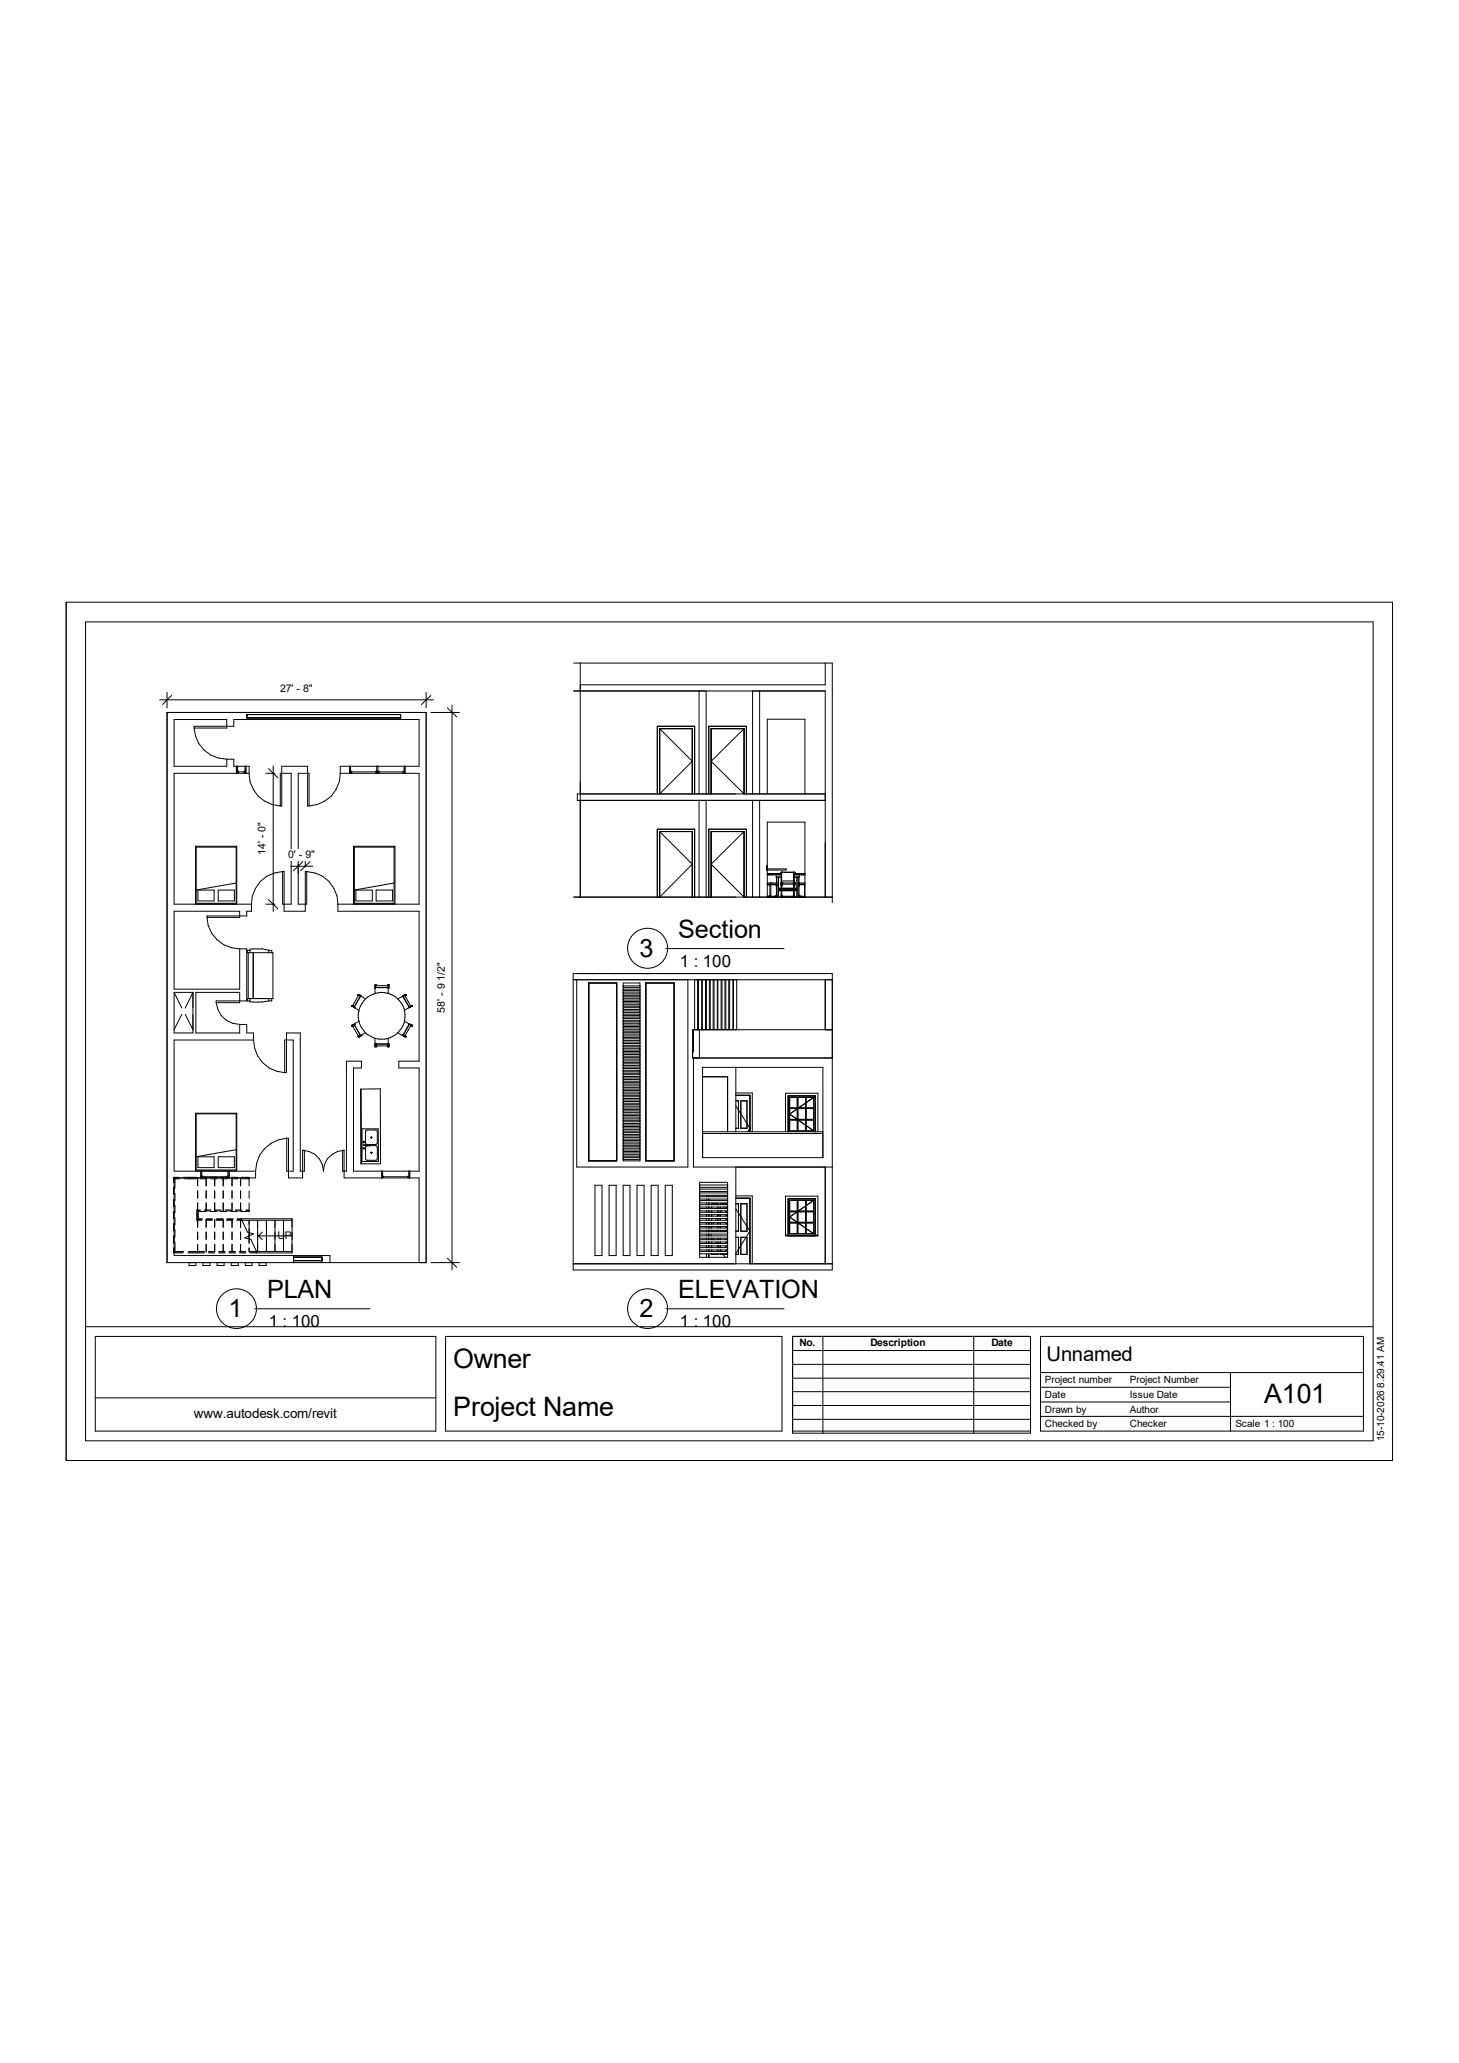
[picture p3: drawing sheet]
<svg xmlns="http://www.w3.org/2000/svg" width="210mm" height="297mm" viewBox="0 0 210 297" stroke-linecap="round" stroke-linejoin="round" font-family="sans-serif">
<g fill="none" stroke="#000" stroke-width=".14">
<path d="M82.6 95.5h37.2v34.5M82.6 99.5h36.2v29.7M83.5 95.5v33.7M100.6 99.5v14.8M101.6 99.5v14.8M108.3 99.5v14.8M109.3 99.5v14.8M118.8 95.5v3.1h-35.3M24 102.6h37.3v79.2h-37.3zM27.9 104.8v-.2h5.8v-1h26.6v6.7h-11.3v1M27.9 104.8h4.7v-1.2h-7.5v6.7h7.5v-1M27.9 104.8a4.7 4.7 0 0 0 4.7 4.5"/>
<path d="M32.6 109.3h1.1v1h2.2v1M34 110.3v1M34.1 111.3h.2v-.3h-.2v.3M34.2 110.3v.7M34.3 111.1h.8M35.3 110.3v.7M35.3 111.3h-.2v-.3h.2v.3M35.4 110.3v1M35.5 102.9h22.2v.4h-22.2zM35.9 111.3h-10.8v18.9h11.1M35.9 111.3a4.6 4.6 0 0 0 4.4 4.7M38.3 111.3h1.3"/>
<path d="M38.7 110.7l1.3 1.3M39.3 110.3v20.9M40.3 116v-4.7h1.6v18.9h-1.2v-4.7M40.3 116h.3v-5.7h3.7v5.7h.2M44.5 116v-4.7h-1.6v18.9h1.3v-4.7M49 111.3h11.3v18.9h-11.7M49 111.3a4.6 4.6 0 0 1-4.5 4.7M50.3 110.3v1M50.4 111.3h.2v-.3h-.2v.3M50.5 110.3v.7M50.6 111.1h3.5M54.2 110.3v.7"/>
<path d="M54.3 111.3h-.2v-.3h.2v.3M54.4 111.3h.2v-.3h-.2v.3M54.4 110.3v.7M54.6 111.1h3.4M58.2 110.3v.7M58.2 111.3h-.2v-.3h.2v.3M58.3 110.3v1M94.6 114.3v-9.7h5.4v9.7M95 119.7h4.7v9.5M95 104.9h4.7v9.4M95 104.9l4.7 4.7-4.7 4.7zM95 119.7l4.7 4.7-4.7 4.8z"/>
<path d="M100.6 115.2v14M101.6 115.2v14M102 114.3v-9.7h5.4v9.7M102.4 109.6l4.7-4.7v9.4zM107.1 104.9h-4.7v9.4M107.1 119.7h-4.7v9.5M108.3 115.2v14M109.3 115.2v14M110.4 114.3v-10.8h5.5v10.8M118.8 114.3h-35.7v.9h35.7M28.2 130.2v-8.4h5.9v8.4M28.2 122h5.8v8h-5.8z"/>
<path d="M28.5 128.1h2.3v1.6h-2.3zM29.8 132.1h4.7v-.9h-9.4v11.2h9.4v-5.8M29.8 132.1a4.7 4.7 0 0 0 4.7 4.5M31.4 128.1h2.3v1.6h-2.3zM34 127.1l-5.8 1M34.5 136.6h1v7.5h-4.4v.3M35.7 137.2v6.6M36 136.8h-.4v.4h3.7v6.6h-3.7v.3h.4M36 137.2v-.5a6.4 6.4 0 0 1 2.7 .1h.4v.4M36.2 130.2v1h-.7v.7h-5.7v.2M36.4 137.2v6.6M38.3 130.2h1.3"/>
<path d="M38.7 129.5l1.3 1.4M38.7 136.8v.4M40.7 125.5h.2v5.7h3v-5.7h.3M40.7 125.5a4.6 4.6 0 0 0-4.5 4.7M44.2 125.5a4.6 4.6 0 0 1 4.4 4.7M48.6 130.2v1h11.7v21.6h-2.9v1h2.9v14.8h-9.4v-14.8h1.1v-1h-2.1v15.8h-.6v-3h.2M50.9 130.2v-8.4h6v8.4M51 122h5.7v8h-5.7zM51.2 128.1h2.4v1.6h-2.4zM54.1 128.1h2.4v1.6h-2.4zM56.7 127.1l-5.7 1M82.6 129.2h37.2"/>
<path d="M94.6 129.2v-9.8h5.4v9.8M102 129.2v-9.8h5.4v9.8M102.4 124.4l4.7-4.7v9.5zM110.4 125.3h.1M110.4 124.6h.1M110.4 125.3h2.8v-.2h-2.8v-6.7h5.5v10.8M110.4 124.6v.7M110.4 125.3v3.9M110.4 125.9h2M110.4 125.8h2M110.4 127.1h1.4v.2h-1.4M110.4 127.4h1.2l.2 .2v1.3l-.1 .1h-1.3"/>
<path d="M110.7 129h.1M110.7 129.2h.1M110.7 127.4l.1 .1v1.5M110.9 127.4v1.6M111 127.1h.1M111.6 129.2h.1M111.6 129h.1M111.6 129.1h.1M111.6 129v.1M111.6 129.1v.1M111.7 127.3l.1 .2v1.4l-.2 .3M111.7 125.9v.4h.7"/>
<path d="M111.8 126.3v.8M111.8 127.3v.3M111.8 128.9v.3M112.1 126.3v1.6h.3M112.4 125.7h.1M112.4 127.3h.1M112.4 129.1h.1M112.4 128.9h.1M112.4 127.1h.1M112.4 125.6h.1M112.4 128h-.3v.1h.3M112.4 128.2h-.3v1"/>
<path d="M112.4 127.1h1.9M112.4 127.3h1.9M112.4 129h1.9M112.4 125.6h1.9M112.4 125.6v3.5M112.5 129h.1M112.5 127.1h.1M112.5 125.6h.1M112.5 125.6h1.8M112.5 129.1h.1M112.5 127.6h.1M112.5 128.1h1.7"/>
<path d="M112.5 127.9h1.7M112.5 128h1.7M112.5 128.2h1.7M112.5 126.8h1.7M112.5 125.6v3.5M114.2 129.1h.1M114.2 128.9h.1M114.2 127.3h.1M114.2 127.1h.1M114.2 125.6h.1M114.2 125.6l.1 3.5M114.3 129h.1"/>
<path d="M114.3 129.1h.1M114.3 127.1h.1M114.3 125.6h.1M114.3 129l-.1 .1M114.3 125.7h.1M114.3 127.3h.1M114.3 127.6h.1M114.3 128h.4v.1h-.4M114.3 128.2h.4v1M114.3 125.9h1.6M114.3 125.8h1.6M114.3 125.6v3.5"/>
<path d="M114.7 126.3v1.6h-.4M114.9 127.1h.1M114.9 127.3h.1M114.9 127.1h1M114.9 127.3h1M114.9 127.1v.2M115 126.3v.8M115 127.3v.2M115 127.5v.1M115 128.9h.1M115 128.9v.3M115.1 125.9v.4h-.8"/>
<path d="M115.1 127.3l-.2 .3v1.3l.2 .3M115.1 129.1h.1M115.1 129h.1M115.1 129.2h.1M115.1 129h.8M115.1 129v.2M115.9 127.4h-.8l-.1 .2v1.3l.1 .1M115.9 127.4v1.6M25.1 142.9v5.8h2.7v-5.8M25.1 142.9h2.7M25.1 142.9l1.1 2.2M26.2 146l-1.1 2.3"/>
<path d="M26.7 146l1.1 2.3M27.8 142.9l-1.1 2.2M31.1 144.4h3.4v-1.5h-6.3v5.8h6.3v-1.2M31.1 144.4a3.4 3.4 0 0 0 3.4 3.1M34.5 147.5h1v1.2h1v1M36 143.8v.4a7.4 7.4 0 0 0 2.7-.1M36.5 149.7h-11.4v18.9h11.7M36.5 149.7a4.7 4.7 0 0 0 4.5 4.7M38.7 143.8v.3M39.1 143.8v.3h-.4M41 154.4v-4.7h1.2v18.9h-.9v-4.7M41 154.4h.2v-5.7h2v19.9h.6v-3h-.2"/>
<path d="M50.6 144.8h.1M50.6 144.9h.1M50.6 147.7h.1M50.6 147.6l.2 .1zM50.7 144.9h.1M50.7 144.8h.1M50.7 147.7h.1M50.7 147.6h.1M50.7 144.9l.2 .1M50.7 144.8l-.1 .1M50.7 147.6l.9 1.6M50.8 144.9h.1"/>
<path d="M50.8 144.8h.1M50.8 147.7h.1M50.8 144.8v.1M50.9 147.5h.1M50.9 147.5l-.2 .1M50.9 145h.1M51 145h.1M51 147.5h.1M51 145h-.1M51 147.5l.9 1.6M51.5 143.3h.1M51.5 149.2h.1"/>
<path d="M51.5 149.2l.1 .1M51.6 143.3h.1M51.6 143.2h.1M51.6 149.3h.1M51.6 149.2h.1M51.6 143.2l-.1 .1M51.6 143.2v.1M51.6 149.2h-.1M51.6 143.3l-.9 1.6M51.6 149.2v.1M51.7 143.3h.1M51.7 149.2h.1"/>
<path d="M51.7 147l-.6 .4-.1 .1 .9 1.6 .7-.4M51.7 143.3l.2 .1M51.9 143.4h.1M51.9 149.1h.1M51.9 143.4l-.9 1.6M51.9 149.1l-.2 .1M51.9 143.5h.1M51.9 156.8h2.8l.1 10.8h-2.9zM52 149.1h.1M52 156.8v10.8M52.6 143.8l-.6-.4-.1 .1-.9 1.4 .1 .2 .6 .4M54 141.8h.1"/>
<path d="M54 141.9h.1M54 142.1h.1M54 150.6h.1M54 150.7h.1M54 150.4h.1M54 150.5h.1M54 141.8v.1h1.9M54 141.9v.3h1.9M54 149.5v.7l.1 .1M54 150.4v.2h1.9M54 150.6v.1M54 142.2h.1"/>
<path d="M54 150.2h.1M54 150.3h.1M54 150.3h1.9M54 150.3v.1M54.1 141.9h.1M54.1 141.8h.1M54.1 150.3h.1M54.1 150.7h.1M54.1 150.6h.1M54.1 141.8v.1M54.1 150.6v.1M55.8 142.2h.1"/>
<path d="M55.8 141.8h.1M55.8 141.9h.1M55.8 150.3h.1M55.8 150.6h.1M55.8 150.7h.1M55.8 142.2h.1v.8M55.8 142.2h-1.7l-.1 .1v.7M55.8 141.8v.1M55.8 150.6v.1M55.9 142.3h.1M55.9 141.9h.1M55.9 141.8h.1"/>
<path d="M55.9 142.2h.1M55.9 142.1h.1M55.9 150.2h.1M55.9 150.7h.1M55.9 150.6h.1M55.9 150.5h.1M55.9 150.4h.1M55.9 150.3h.1M55.9 141.8v.4M55.9 149.5v.7M55.9 150.3l-.1 .4M55.9 150.2l-1.8 .1"/>
<path d="M57.3 148.7l.6 .4M57.9 143.5h.1M57.9 149.1h.1M57.9 143.5l-.6 .3M58 143.5h.1M58 149.1h.1M58 143.5l.9 1.5M58 143.4h.1M58 149h.1M58 143.4l.9 1.6M58 149v.1M58 149.1l.3 .1"/>
<path d="M58.2 143.3h.1M58.2 149.2h.1M58.2 147l.7 .5M58.3 143.3h.1M58.3 149.2h.1M58.3 149.3h.1M58.3 143.3l-.3 .1M58.3 149.2v.1M58.3 143.3l.8 1.6M58.3 143.2h.1M58.3 143.2v.1M58.8 145.1h.1"/>
<path d="M58.8 147.4h.1M58.9 145h.1M58.9 147.5h.1M58.9 145l-.7 .5M58.9 147.5l-.9 1.5M58.9 147.5l.2 .1M58.9 147.5l-.9 1.6M59 145h.1M59 147.5h.1M59.1 144.8h.1M59.1 144.9h.1M59.1 147.6h.1"/>
<path d="M59.1 147.7h.1M59.1 144.8v.1M59.1 147.6v.1M59.1 144.9l-.1 .1M59.1 147.6l.2 .1M59.1 147.7l-.8 1.5M59.2 144.8h.1M59.2 144.9h.1M59.2 147.6h.1M59.2 147.7h.1M59.2 147.6l-.1 .1M59.2 144.9h-.1"/>
<path d="M59.3 144.8h.1M59.3 147.7h.1M59.3 144.8l-.1 .1M59.3 147.7h-.1M82.5 140.2h37.3v42.6h-37.3zM82.5 141.1h37.3M83 141.1v26.9h16v-26.9M84.8 141.5h4v25.6h-4zM89.7 142.4h2.4M89.7 144.9h2.4M89.7 142.2h2.4M89.7 145.1h2.4"/>
<path d="M89.7 143.3h2.4M89.7 147.6h2.4M89.7 150.7h2.4M89.7 157.7h2.4M89.7 159.5h2.4M89.7 141.5h2.4v25.6h-2.4zM89.7 148.3h2.4M89.7 141.9h2.4M89.7 142.6h2.4M89.7 142.8h2.4M89.7 143.1h2.4M89.7 143.5h2.4"/>
<path d="M89.7 143.7h2.4M89.7 144h2.4M89.7 144.2h2.4M89.7 144.4h2.4M89.7 144.7h2.4M89.7 145.3h2.4M89.7 145.5h2.4M89.7 145.8h2.4M89.7 146h2.4M89.7 146.2h2.4M89.7 146.4h2.4M89.7 146.6h2.4"/>
<path d="M89.7 146.9h2.4M89.7 147.1h2.4M89.7 147.3h2.4M89.7 147.8h2.4M89.7 148h2.4M89.7 148.5h2.4M89.7 148.7h2.4M89.7 148.9h2.4M89.7 149.1h2.4M89.7 149.4h2.4M89.7 149.6h2.4M89.7 149.8h2.4"/>
<path d="M89.7 150h2.4M89.7 150.2h2.4M89.7 150.5h2.4M89.7 150.9h2.4M89.7 151.2h2.4M89.7 151.4h2.4M89.7 151.6h2.4M89.7 151.8h2.4M89.7 152.1h2.4M89.7 152.3h2.4M89.7 152.5h2.4M89.7 152.7h2.4"/>
<path d="M89.7 153h2.4M89.7 153.2h2.4M89.7 153.4h2.4M89.7 153.6h2.4M89.7 153.8h2.4M89.7 154.1h2.4M89.7 154.3h2.4M89.7 154.5h2.4M89.7 154.7h2.4M89.7 155h2.4M89.7 155.2h2.4M89.7 155.4h2.4"/>
<path d="M89.7 155.7h2.4M89.7 155.9h2.4M89.7 156.1h2.4M89.7 156.3h2.4M89.7 156.6h2.4M89.7 156.8h2.4M89.7 157h2.4M89.7 157.2h2.4M89.7 157.5h2.4M89.7 157.9h2.4M89.7 158.2h2.4M89.7 158.4h2.4"/>
<path d="M89.7 158.6h2.4M89.7 158.8h2.4M89.7 159h2.4M89.7 159.3h2.4M89.7 159.7h2.4M89.7 159.9h2.4M93 141.5h4v25.6h-4zM99.8 152.3v15.7h20M99.8 148.3v3.1h-.1M100 141.1v7.2M100.4 141.1v7.2M100.5 141.1v7.2"/>
<path d="M100.7 148.3v4M101 141.1v7.2M101.1 141.1v7.2M101.1 155h3.6v7.9M101.1 153.7h17.3v13h-17.3zM101.6 141.1v7.2M101.7 141.1v7.2M102.1 141.1v7.2M102.2 141.1v7.2M102.7 141.1v7.2M102.8 141.1v7.2M103.3 141.1v7.2"/>
<path d="M103.8 141.1v7.2M103.9 141.1v7.2M104.4 141.1v7.2M104.5 141.1v7.2M104.9 141.1v7.2M105 141.1v7.2M105.5 141.1v7.2M105.6 141.1v7.2M105.9 157.7h2v5.2M105.9 158.5h.4v3.9h-.4M105.9 157.4h2.4v5.5M105.9 159.2l2 3.2-.3 .5"/>
<path d="M105.9 153.7v9.2M106 141.1v7.2M106.6 158.5h.9v3.9h-.9zM113.7 158h1.1v1.5h-1.1zM113.7 159.6h1.1v1.6h-1.1zM114.9 158h1.1v1.5h-1.1zM114.9 159.6h1.1v1.6h-1.1zM116 158h1.1v1.5h-1.1zM116 159.6h1.1v1.6h-1.1zM117.1 158l-3.4 2.4 3.4 2.4M118.8 141.1v7.2M119.8 148.3h-20.1v4h20.1"/>
<path d="M25 170.9v1.1M25 172.7v1M25 174.4v1.1M25 176.1v1.1M25 177.9v1.1M25 179.7v.7h1.3M25.2 171.8v1M25.2 173.5v1.1M25.2 175.3v1.1M25.2 177v1.1M25.2 178.8v1.4h1.3M25.7 169.5h-.7v.7"/>
<path d="M25.8 169.7h-.6v1.4M26.4 169.5h1.9M26.5 169.7h1.8M28.2 160.3h5.9v8.3h-5.9zM28.2 160.4h5.8v8h-5.8zM28.4 169.6v1.1M28.4 171.4v1.1M28.4 173.2v3.5M28.4 177.4v1M28.4 179.2v1.1M28.4 174.3h.5M28.4 175.6h.7"/>
<path d="M28.5 166.5h2.3v1.6h-2.3zM28.8 174.2h-.5v1.5h.7M28.9 169.5h.9M28.9 169.7h.9M28.9 168.6v1M29 168.6v.7M29.2 169.4h3.5M29.2 169.5v-.2h-.2v.3M29.4 174.2h.9M29.5 174.3h.9M29.6 175.7h.9M29.7 169.6v1.1"/>
<path d="M29.7 171.4v1.1M29.7 173.2v1.1M29.7 177.4v1M29.7 179.2v1.1M29.7 174.4h-1.2v1.1h.6M29.7 175.5h.9M30.3 174.4h.9M30.4 169.5h.8M30.4 169.7h.8M30.6 175.6h-.9v1.1M30.9 179.2v1.1h-.9M30.9 169.6v1.1"/>
<path d="M30.9 171.4v1.1M30.9 173.2v1.1M30.9 175.6v1.1M30.9 177.4v1M30.9 174.2h.9M30.9 174.3h.9M31.1 175.7h.9M31.2 175.6h.8M31.2 175.5h.9M31.4 166.5h2.3v1.6h-2.3zM31.7 174.4h.9M31.8 169.5h1.1"/>
<path d="M31.8 169.7h.9M32.1 169.6v1.1M32.1 171.4v1.1M32.1 173.2v1.1M32.1 175.6v1.1M32.1 177.4v1M32.1 179.2v1.1M32.4 174.2h.9M32.5 174.3h.9M32.6 175.7h.9M32.6 175.6h.9M32.7 169.5v-.2h.2v.3"/>
<path d="M32.7 175.5h.9M32.8 168.6v.7M33 168.6v1M33.2 174.4h.9M33.3 169.5h.9M33.3 169.7h.9M33.4 169.6v1.1M33.4 171.4v1.1M33.4 173.2v1.1M33.4 175.6v1.1M33.4 177.4v1M33.4 179.2v1.1"/>
<path d="M33.9 174.2h.9M34 174.3h.8M34 165.5l-5.8 1M34.1 175.7h7.9M34.1 175.6h.7M34.2 175.5h7.8v4.9h-6M34.6 169.6v1.1M34.6 171.4v1.1M34.6 173.2v1.1M34.6 175.6v1.1M34.6 177.4v1M34.6 179.2v1.1"/>
<path d="M34.8 175.6l.8 1.8 .9 .2-1.3 .6 .9 .2 .9 1.9M34.8 175.6v.1M34.8 175.5v.1M34.8 169.5h1.1v1.2M34.8 169.7h1.1M35.3 174.2h.6M35.4 174.3h.5M35.9 171.4v1.1M35.9 173.2v1.2h-1.2M35.9 175.7v3.3M35.9 179.7v.6M36.8 168.6v1h-11.7v11.2h22.4v1"/>
<path d="M37.1 175.7v4.5M37.2 177.9h4.8M37.2 177.9l.6 .6M37.8 177.4l-.6 .5M38.4 175.7v4.5M39.6 175.7v4.5M40.8 175.7v4.5M41.3 163.9h.2v5.7h2.1v-4M41.3 163.9a4.8 4.8 0 0 0-4.5 4.7M43.6 165.6a3 3 0 0 1 3 3 2.94 2.94 0 0 1 2.9-3M49.5 165.6v4h10.8v12.2M52.1 162.5h2.3l.1 4.7h-2.4z"/>
<path d="M52.2 164.4l.2-.1 .1 .1-.1 .1zM52.2 165.3l.2-.1 .1 .1-.1 .1zM52.4 164.8h.8l.1 .1h-.9zM52.7 162.7h1.5l.1 .2v1.6l-.1 .2-1.4 .1-.1-.1zM52.7 165l1.4-.1 .1 .1 .1 .2v1.6l-.1 .2h-1.5l-.1-.2zM53.3 163.8l.2-.1 .1 .1-.1 .1zM53.3 165.9h.2h.1l-.1 .2zM54.9 168.6v1M55 169.5h.2v-.2h-.2v.3M55.1 168.6v.7M55.2 169.4h3.5M58.8 168.6v.7"/>
<path d="M58.9 169.5h-.2v-.2h.2v.3M59 168.6v1M85.6 170.6h1.1v10.2h-1.1zM87.7 170.6h1v10.2h-1zM89.7 170.6h1v10.2h-1zM89.7 166.7h2.4M89.7 160.1h2.4M89.7 160.4h2.4M89.7 160.6h2.4M89.7 160.8h2.4M89.7 161.1h2.4M89.7 161.3h2.4"/>
<path d="M89.7 161.5h2.4M89.7 161.8h2.4M89.7 162h2.4M89.7 162.2h2.4M89.7 162.4h2.4M89.7 162.6h2.4M89.7 162.9h2.4M89.7 163.1h2.4M89.7 163.3h2.4M89.7 163.5h2.4M89.7 163.7h2.4M89.7 164h2.4"/>
<path d="M89.7 164.2h2.4M89.7 164.4h2.4M89.7 164.7h2.4M89.7 164.9h2.4M89.7 165.1h2.4M89.7 165.3h2.4M89.7 165.6h2.4M89.7 165.8h2.4M89.7 166h2.4M89.7 166.2h2.4M89.7 166.5h2.4M89.7 166.9h2.4"/>
<path d="M91.7 170.6h1v10.2h-1zM93.7 170.6h1v10.2h-1zM95.8 170.6h1v10.2h-1zM100.7 174.3h4M100.7 177.9h4M100.7 175.7h4M100.7 170.2h4v10.8h-4zM100.7 170.6h4M100.7 170.9h4M100.7 171.2h4M100.7 171.5h4M100.7 171.7h4"/>
<path d="M100.7 172.1h4M100.7 172.3h4M100.7 172.6h4M100.7 172.8h4M100.7 173.2h4M100.7 173.4h4M100.7 173.8h4M100.7 174h4M100.7 174.5h4M100.7 174.9h4M100.7 175.1h4M100.7 175.4h4"/>
<path d="M100.7 176h4M100.7 176.2h4M100.7 176.6h4M100.7 176.8h4M100.7 177.1h4M100.7 177.3h4M100.7 177.7h4M100.7 178.3h4M100.7 178.5h4M100.7 178.8h4M100.7 179h4M100.7 179.4h4"/>
<path d="M100.7 179.6h4M100.7 180h4M101.1 162.9h17.3M101.1 163.2h17.3M101.7 172.6v.2M101.7 173.2v.2M101.7 173.8v.2M101.7 174.3v.2M101.7 174.9v.2M101.7 175.4v.3M101.7 176v.2M101.7 176.6v.2"/>
<path d="M101.7 177.1v.2M101.7 177.7v.2M101.7 178.3v.2M101.7 178.8v.2M101.7 179.4v.2M101.7 180v.2M102 172.6v.2M102 173.2v.2M102 173.8v.2M102 174.3v.2M102 174.9v.2M102 175.4v.3"/>
<path d="M102 176v.2M102 176.6v.2M102 177.1v.2M102 177.7v.2M102 178.3v.2M102 178.8v.2M102 179.4v.2M102 180v.2M102.1 177.1v.2M102.3 176.8l.1-.2v.2M102.3 177.7l.1 .2M102.4 173.4v-.1h.9v.1"/>
<path d="M102.4 173.8v.2M102.4 174.3v.2M102.4 174.9v.2M102.4 175.4v.3M102.4 176v.2M102.4 177.1v.1h.9v-.1M102.4 178.3v.2M102.4 178.8v.2M102.4 179.4v.2M102.4 180v.2M102.7 178.3l.1 .2M102.8 176l-.1 .2"/>
<path d="M103 178.8l.2 .2M103.1 175.4l-.1 .3M103.3 174.9v.2l.2-.2M103.3 173.8v.2M103.3 174.3v.2M103.3 175.4v.3M103.3 176v.2M103.3 176.6v.2M103.3 178.3v.2M103.3 178.8v.2M103.3 179.4v.2M103.3 180v.2"/>
<path d="M103.4 179.4l.1 .2M103.7 173.4v-.1h.8v.1M103.7 177.1v.1h.8v-.1M103.7 173.8v.2M103.7 174.3v.2M103.7 174.9v.2M103.7 175.4v.3M103.7 176v.2M103.7 176.6v.2M103.7 178.3v.2M103.7 178.8v.2M103.7 179.4v.2"/>
<path d="M103.7 180v.2M103.7 180l.1 .2M103.8 174.3l-.1 .2M104.2 173.8l-.1 .2M104.5 173.8v.2M104.5 174.3v.2M104.5 174.9v.2M104.5 175.4v.3M104.5 176v.2M104.5 176.6v.2M104.5 178.3v.2M104.5 178.8v.2"/>
<path d="M104.5 179.4v.2M104.5 180v.2M104.6 173.2l-.2 .2M104.7 172.2h-3v.1M105.9 172.5h2v9.4M105.9 174l2 3.2-2 3.3M105.9 173.3h.4v3.9h-.4M105.9 178.1h.4v2.5h-.4M105.9 172.2h2.4v9.7M105.9 168v13.9M106.6 173.3h.9v3.9h-.9zM106.6 178.1h.9v2.5h-.9z"/>
<path d="M113.1 172.2h4.6v5.7h-4.6zM113.1 177.8h4.6M113.1 162.9v-5.5h4.6v5.5M113.5 162.9v-5.1h3.8v5.1M113.5 177.8v-5.2h3.8v5.2M113.7 172.8h1.1v1.6h-1.1zM113.7 161.2h1.1v1.6h-1.1zM113.7 174.5h1.1v1.5h-1.1zM113.7 176.1h1.1v1.5h-1.1zM114.9 172.8h1.1v1.6h-1.1zM114.9 161.2h1.1v1.6h-1.1zM114.9 174.5h1.1v1.5h-1.1z"/>
<path d="M114.9 176.1h1.1v1.5h-1.1zM116 172.8h1.1v1.6h-1.1zM116 161.2h1.1v1.6h-1.1zM116 174.5h1.1v1.5h-1.1zM116 176.1h1.1v1.5h-1.1zM117.1 172.8l-3.4 2.4 3.4 2.4M118.8 168v13.9M25.1 180.3h1.3M27.1 180.4h2.3M27.1 180.3h2.3M27.2 180.2h2.2M27.2 181.8v.4h1v-.4"/>
<path d="M29.2 181.8v.4h1v-.4M30 180.4h.9M30 180.2h.9M31.2 181.8v.4h1.1v-.4M31.5 180.3h.9M31.5 180.4h.9M31.5 180.2h.9M33 180.3h.9M33 180.4h.9M33 180.2h.9M33.3 181.8v.4h1v-.4M34.5 180.3h.8"/>
<path d="M34.5 180.2h.8M34.5 180.4h.9M35.3 181.8v.4h1v-.4M35.9 180.3h1.1M35.9 180.2h6.1M36.9 180.2l.1 .1M37 180.3v.1M37.3 181.8v.4h1v-.4M42.2 180.8v1M42.2 181h4.1M42.2 181.5h4.1M46.3 180.8v1"/>
<path d="M82.5 181.9h37.3M100.7 180.2h4M100.7 180.5h4M101.7 180.5v.5M102 180.5v.5M102.4 180.5v.1h.9v-.1M103.7 180.5v.1h.8v-.1M104.1 180.5l.3 .5"/>
<circle cx="54.9" cy="146.3" r="3.4"/>
</g>
<path d="M36.8 118.4h1.8v4.7h-1.8z" fill="#fff"/>
<path d="M41.9 124.7h3.1M42.9 124.4v1.4M43.6 124l-1.4 1.3M43.9 123.7v1.1M44.6 124l-1.3 1.3" fill="none" stroke="#000" stroke-width=".14"/>
<path d="M41.5 122.2h3.8v1.7h-3.8z" fill="#fff"/>
<path d="M24 99.7v2.2M61.3 99.7v2.2M23 100.8h39.4M24.7 100.1l-1.3 1.3M62 100.1l-1.3 1.3" fill="none" stroke="#000" stroke-width=".14"/>
<path d="M40.3 98.3h4.7v1.7h-4.7z" fill="#fff"/>
<path d="M62 102.6h4.1M64.4 101.9l1.3 1.3M65.1 101.5v81.3M62 181.8h4.1M64.4 181.1l1.3 1.4" fill="none" stroke="#000" stroke-width=".14"/>
<path d="M62.6 138.6h1.8v7.2h-1.8z" fill="#fff"/>
<g fill="none" stroke="#000" stroke-width=".14">
<path d="M9.5 86.7h190.9v123.6h-190.9zM12.3 89.5h185.4v117.9h-185.4zM12.3 191h185.4M13.7 192.4h49v13.6h-49zM64.1 192.4h48.5v13.6h-48.5zM114.1 192.4h34.2v13.6h-34.2zM149.8 197.6h46.5M149.8 192.4h46.5v13.6h-46.5zM149.8 199.7h27.3M177.1 197.6v8.4M13.7 201.3h49M149.8 203.9h46.5"/>
<path d="M149.8 201.8h27.3"/>
</g>
<g fill="#fff">
<path d="M177.8 204.2h3.6v1.6h-3.6z"/>
<path d="M150.4 197.8h9.7v1.6h-9.7z"/>
<path d="M150.4 199.9h3v1.6h-3z"/>
<path d="M150.4 202.1h5.9v1.6h-5.9z"/>
<path d="M150.4 204.2h7.5v1.6h-7.5z"/>
<path d="M27.9 202.5h20.6v2.1h-20.6z"/>
<path d="M181.9 204.2h4.4v1.6h-4.4z"/>
<path d="M197.9 192.4h1.7v15.2h-1.7z"/>
<path d="M181.9 198.6h9v4.3h-9z"/>
<path d="M150.6 193.3h12.5v3.3h-12.5z"/>
<path d="M162.6 197.8h10v1.6h-10z"/>
<path d="M65.2 193.5h11.3v4.3h-11.3z"/>
<path d="M65.2 200.4h23.2v4.3h-23.2z"/>
<path d="M162.6 199.9h6.9v1.6h-6.9z"/>
<path d="M162.6 202.1h4.2v1.6h-4.2z"/>
<path d="M162.6 204.2h5.3v1.6h-5.3z"/>
</g>
<g fill="none" stroke="#000" stroke-width=".14">
<path d="M95.8 136.6h17.1M36.7 188.4h16.6M95.8 188.4h17.1M114.1 192.4h34.2v13.9h-34.2zM114.1 198.4h34.2M114.1 196.4h34.2M114.1 194.4h34.2M118.4 192.4v13.9M140.2 192.4v13.9M114.1 204.3h34.2M114.1 202.4h34.2M114.1 200.4h34.2"/>
<circle cx="93.2" cy="136.5" r="2.88"/>
<circle cx="34" cy="188.4" r="2.87"/>
<circle cx="93.2" cy="188.4" r="2.87"/>
</g>
<g font-size="3.9">
<text x="65.2" y="197">Owner</text>
<text x="65.2" y="203.8">Project Name</text>
<text x="181.9" y="202.1">A101</text>
</g>
<g font-size="3.6">
<text x="92.1" y="137.7">3</text>
<text x="97.6" y="135.1">Section</text>
<text x="32.9" y="189.6">1</text>
<text x="38.4" y="186.9">PLAN</text>
<text x="92.1" y="189.6">2</text>
<text x="97.6" y="186.9">ELEVATION</text>
</g>
<text font-size="2.9" x="150.6" y="196">Unnamed</text>
<g font-size="2.4">
<text x="97.9" y="139.1">1 : 100</text>
<text x="38.7" y="191">1 : 100</text>
<text x="97.9" y="191">1 : 100</text>
</g>
<text font-size="1.9" x="27.9" y="204.2">www.autodesk.com/revit</text>
<g font-size="1.5">
<text x="40.3" y="99.7">27' - 8&quot;</text>
<text x="38.2" y="123.1" transform="rotate(-90 38.2 123.1)">14' - 0&quot;</text>
<text x="41.5" y="123.6">0' - 9&quot;</text>
<text x="64" y="145.8" transform="rotate(-90 64 145.8)">58' - 9 1/2&quot;</text>
<text x="40" y="178.4">UP</text>
<text x="115.1" y="193.8">No.</text>
<text x="125.3" y="193.8">Description</text>
<text x="142.7" y="193.8">Date</text>
</g>
<g font-size="1.4">
<text x="150.4" y="199.1">Project number</text>
<text x="150.4" y="201.3">Date</text>
<text x="150.4" y="203.4">Drawn by</text>
<text x="162.6" y="199.1">Project Number</text>
<text x="162.6" y="201.3">Issue Date</text>
<text x="162.6" y="203.4">Author</text>
<text x="150.4" y="205.5">Checked by</text>
<text x="162.6" y="205.5">Checker</text>
<text x="177.8" y="205.5">Scale 1 : 100</text>
<text x="199.3" y="207.5" transform="rotate(-90 199.3 207.5)">15-10-2026 8.29.41 AM</text>
</g>
</svg>
